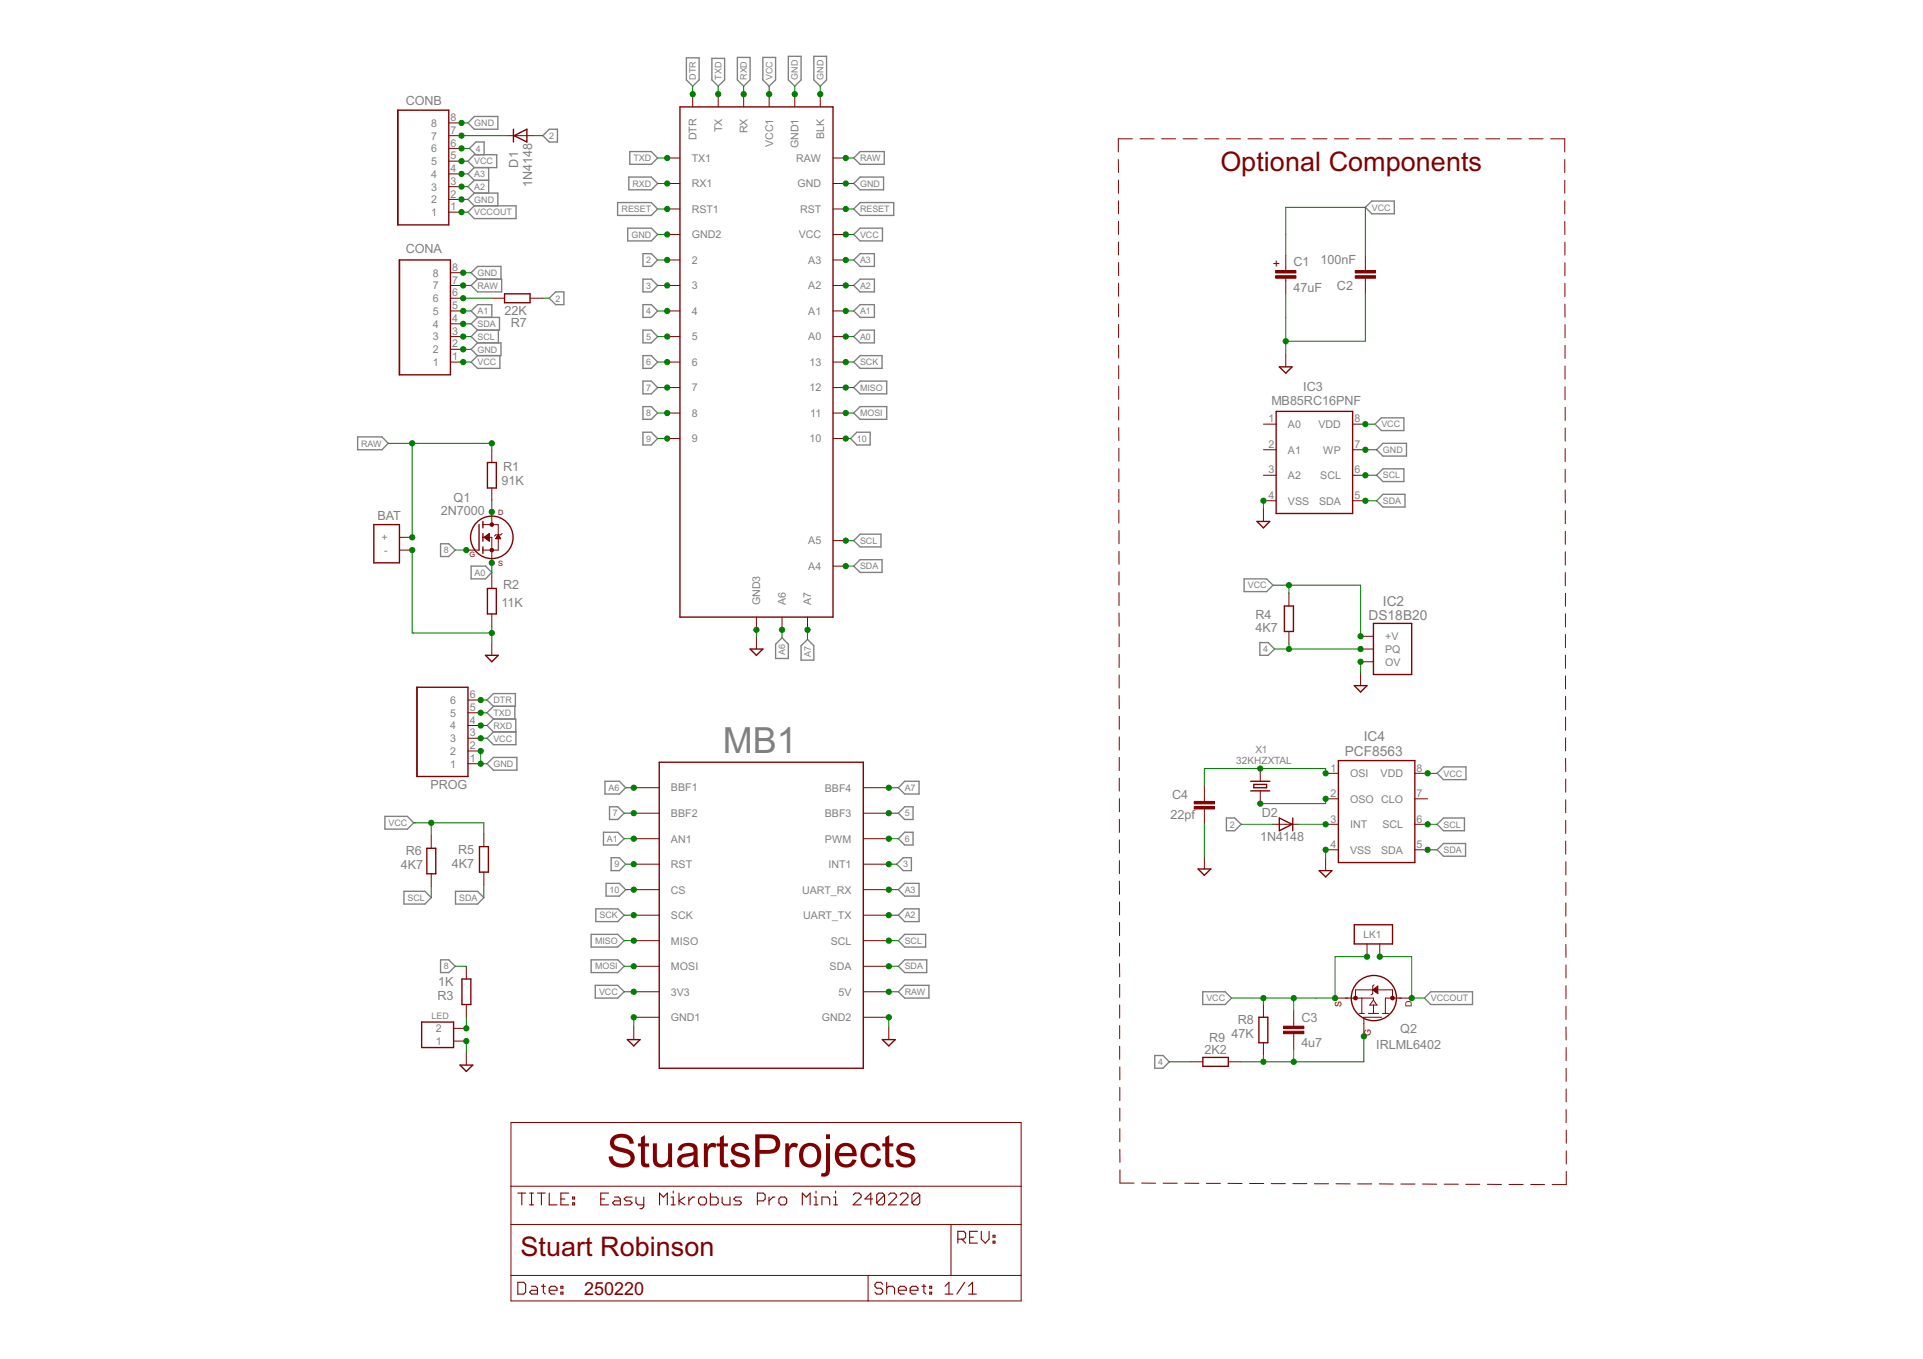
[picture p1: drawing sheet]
<svg xmlns="http://www.w3.org/2000/svg" width="297mm" height="210mm" viewBox="0 0 297 210" stroke-linecap="round" stroke-linejoin="round" font-family="sans-serif">
<g fill="none" stroke="#808080" stroke-width=".21">
<path d="M73.3 18h3.6v2h-3.6l-1-1zM84.8 20h1.3v1.9h-1.3l-.9-.9zM106 8.9h2v3.4l-1 1-1-1zM110 9h1.9v3.3l-1 1-.9-1zM113.9 8.9h2v3.4l-1 1-1-1zM117.8 8.9h2v3.4l-1 1-1-1zM121.8 8.7h1.9v3.6l-.9 1-1-1zM125.7 8.7h2v3.6l-1 1-1-1zM72.3 32.8l1-1h6.4v2h-6.4zM73.3 29.8l-1 1 1 1M73.3 29.8h3.6v2M73.3 23.9h3.4v2h-3.4l-1-1z"/>
<path d="M73.3 25.9l-1 1 1 1M73.3 27.9h2.2M73.3 27.9l-1 .9 1 1M73.5 23.9l-1-1 1-1h1.3v2M75.5 25.9v3.9M95.4 31.3h5.2l1 1-1 1h-5.2zM97 35.2h3.6l1 1-1 1h-3.6zM97.1 27.3h3.5l1 1-1 1h-3.5zM97.3 23.4h3.3l1 1-1 1h-3.3zM99.3 39.2h1.3l1 1-1 .9h-1.3zM131.9 36.2l1-1h3.4v2h-3.4zM131.9 28.3l1-1h3.6v2h-3.6z"/>
<path d="M131.9 24.4l1-1h3.7v2h-3.7zM131.9 32.3l1-1h5.1v2h-5.1zM210.9 32l1-.9h3.5v1.9h-3.5zM72.8 44.1l1-1h3.7v2h-3.7zM73.8 53l-1 1 1 .9M73.8 53h3.6v1.9h-3.6M73.8 43.1l-1-1 1-1h3.6v2M73.8 54.9l-1 1 1 1h3.4v-2M73.8 49l-1 1 1 1M73.8 49h3.4v2h-3.4M73.8 51l-1 1 1 1M73.8 49l-1-1 1-.9h2.2v1.9"/>
<path d="M77 51v2M84.8 46.1l1-1h1.3v2h-1.3zM99.3 54.9h1.3l1 1-1 1h-1.3zM99.3 51h1.3l1 1-1 1h-1.3zM99.3 43.1h1.3l1 1-1 1h-1.3zM99.3 47.1h1.3l1 .9-1 1h-1.3zM99.3 58.9h1.3l1 1-1 .9h-1.3zM131.9 55.9l1-1h3.3v2h-3.3zM131.9 52l1-1h2.2v2h-2.2zM131.9 44.1l1-1h2.2v2h-2.2zM131.9 40.2l1-1h2.2v1.9h-2.2zM131.9 59.9l1-1h4.1v1.9h-4.1z"/>
<path d="M131.9 48l1-.9h2.2v1.9h-2.2zM55.2 67.5h3.8l1 1-1 1h-3.8zM99.3 62.8h1.3l1 1-1 1h-1.3zM99.3 66.8h1.3l1 .9-1 1h-1.3zM131.4 67.7l1-.9h2v1.9h-2zM131.9 63.8l1-1h4.1v2h-4.1zM212.4 65.5l1-1h3.5v2h-3.5zM213.6 68.5h3.7v1.9h-3.7l-1-.9zM213.6 72.4h3.3v2h-3.3l-1-1zM213.6 76.3h3.4v2h-3.4l-1-1zM68.1 84h1.2l1 1-1 1h-1.2zM72.8 87.4h2.2l1 1-1 1h-2.2z"/>
<path d="M119.8 99.5l1-1 1 1v2.2h-2zM123.7 99.7l1-.9 1 .9v2.3h-2zM131.9 87.4l1-1h3.3v2h-3.3zM131.9 83.5l1-1h3.2v2h-3.2zM192.2 89.4h3.4l1 1-1 1h-3.4zM194.6 99.3h1.3l1 .9-1 1h-1.3zM75.2 118l1-1h3.6v2h-3.6zM75.2 114l1-.9h3.5v1.9h-3.5zM76.2 111.1l-1 1 1 1M76.2 111.1h3.5v2M76.2 109.1l-1 1 1 1M76.2 107.1h3.4v2h-3.4l-1-1z"/>
<path d="M79.5 109.1v2M223 118.4h3.4v2h-3.4l-1-1zM59.5 126.1h3.4l1 1-1 1h-3.4zM62.4 137.7h3.2l1 .9-1 1h-3.2zM70.4 137.7h3.4l.9 .9-.9 1h-3.4zM93.2 128.5h2.2l1 1-1 1h-2.2zM93.5 120.7h2.2l.9 1-.9 .9h-2.2zM93.6 136.4h2.1l.9 1-.9 1h-2.1zM94.1 124.6h1.3l1 1-1 1h-1.3zM94.4 132.5h1.3l.9 1-.9 1h-1.3zM138.5 133.5l1-1h1.3v2h-1.3zM138.8 137.4l.9-1h2.3v2h-2.3z"/>
<path d="M139.7 120.7h2.3v1.9h-2.3l-.9-.9zM139.7 128.5h1.3v2h-1.3l-.9-1zM139.7 124.6h1.3v2h-1.3l-.9-1zM189.4 126.3h1.3l1 1-1 1h-1.3zM222 127.3l1-1h3.2v2h-3.2zM223 130.3h3.4v1.9h-3.4l-1-.9zM68.1 148.3h1.2l1 .9-1 1h-1.2zM91.3 148.3h4.1l1 .9-1 1h-4.1zM91.3 144.3h4.1l1 1-1 1h-4.1zM91.9 152.2h3.5l1 1-1 1h-3.5zM92 140.4h3.4l1 1-1 .9h-3.4zM138.8 145.3l.9-1h3.3v2h-3.3z"/>
<path d="M138.8 141.4l.9-1h2.3v1.9h-2.3zM139.7 152.2h3.8v2h-3.8l-.9-1zM139.7 148.3h3.5v1.9h-3.5l-.9-1zM185.8 153.2h3.5l.9 1-.9 1h-3.5zM221 153.2h6.5v2h-6.5l-1-1zM178.4 163h1.2l1 1-1 1h-1.2z"/>
</g>
<g fill="none" stroke="#800000" stroke-width=".15">
<path d="M69.3 19h2M107 14.5v2M110.9 14.5v2M114.9 14.5v2M118.8 14.5v2M122.8 14.5v2M126.7 14.5v2M69.3 32.8h2M69.3 30.8h2M69.3 28.8h2M69.3 26.9h2M69.3 24.9h2"/>
<path d="M69.3 22.9h2M69.3 21h2M78.4 21h4M103.1 24.4h1.9M103.1 28.3h1.9M103.1 32.3h1.9M103.1 36.2h1.9M128.7 24.4h1.9M128.7 28.3h1.9M128.7 32.3h1.9M128.7 36.2h1.9M172.7 24.6l.1 2"/>
<path d="M172.8 27.8v2M172.8 31v2M172.8 34.2v2M172.8 37.4v2M174.9 21.4h-2.2v2.1M176.1 21.4h2.2M179.4 21.4h2.2M182.8 21.4h2.1M186.1 21.4h2.2M189.4 21.4h2.2M192.8 21.4h2.1M196.1 21.4h2.2"/>
<path d="M198.6 39.4v2.4M199.5 21.4h2.1M202.8 21.4h2.2M206.1 21.4h2.2M209.5 21.4h2.1M210.9 39.4v2.4M212.8 21.4h2.2M216.2 21.4h2.1M219.5 21.4h2.2M222.8 21.4h2.2M226.2 21.4h2.1M229.5 21.4h2.2"/>
<path d="M232.8 21.4h2.2M236.2 21.4h2.2M239.5 21.4h2.2v2.1M241.7 24.6v2.1M241.7 27.8v2M241.7 31v2M241.7 34.2v2M241.7 37.4v2M69.6 46.1h1.9M69.6 44.1h1.9M69.6 48h1.9M69.6 52h1.9"/>
<path d="M69.6 55.9h1.9M69.6 54h1.9M69.6 50h1.9M69.6 42.1h1.9M76 46.1h1.9M81.9 46.1h2M103.1 40.2h1.9M103.1 44.1h1.9M103.1 48h1.9M103.1 52h1.9M103.1 55.9h1.9M103.1 59.9h1.9"/>
<path d="M128.7 40.2h1.9M128.7 44.1h1.9M128.7 48h1.9M128.7 52h1.9M128.7 55.9h1.9M128.7 59.9h1.9M172.8 53.3v2M172.8 40.6v2M172.8 43.7v2.1M172.8 46.9v2M172.8 50.1v2M172.8 56.5v2"/>
<path d="M172.8 59.7v2M198.6 43v2.3M198.6 54.7v2M210.9 43v2.3M241.7 40.6v2M241.7 43.8v2M241.7 47v2M241.7 50.1v2.1M241.7 53.3v2.1M241.7 56.5v2.1M241.7 59.7v2M76 69.5v1.9"/>
<path d="M76 75.4v1.9M76 79.1v1.9M103.1 63.8h1.9M103.1 67.7h1.9M128.7 63.8h1.9M128.7 67.7h1.9M172.8 62.8v2.1M172.8 66v2.1M172.8 69.2v2M172.8 72.4v2M172.8 75.6v2M172.8 78.8v2"/>
<path d="M195.2 65.5h1.9M195.2 69.5h1.9M195.2 73.4h1.9M195.2 77.3h1.9M195.2 78.6v1.9M208.9 65.5h2M208.9 69.5h2M208.9 73.4h2M208.9 77.3h2M241.8 62.9v2M241.8 66.1v2M241.8 69.3v2"/>
<path d="M241.8 72.5v2M241.8 75.7v2M241.8 78.9v2M61.7 83h2M61.7 85h2M72 85h2M74.6 83h1.4v3.9M74.6 81h2.4v4h-2.4M74.8 83l.8-.6v1.2zM74.9 83.1h.7M74.9 82.9h.7M75 83.2h.6"/>
<path d="M75 82.8h.6M75.1 82.7h.5M75.1 83.3h.5M75.2 82.7h.4M75.2 83.4h.4M75.4 82.6h.2M75.4 83.4h.2M75.5 83.5h.1M75.5 82.5h.1M76 88.9v2M76 94.8v2M76 99.3v1.9"/>
<path d="M76.6 83.2h.7M76.6 83.1h.7M76.7 83h.5M76.8 82.9h.4M76.8 82.8h.3M76.9 82.7h.1M77 82.6l.3 .6h-.7zM77.6 82.4l-.3 .2h-.7l-.2 .2M116.8 95.3v2M116.8 98.3v1.9M120.8 95.3v2M124.7 95.3v2"/>
<path d="M128.7 83.5h1.9M128.7 87.4h1.9M172.8 94.7l.1 2M172.8 82v2M172.8 85.2v2M172.8 88.3v2.1M172.8 91.5v2M172.9 97.9v2M199.1 91.6v2M199.1 97.5v2M210.2 98.3h2M241.8 82.1v2"/>
<path d="M241.8 85.2v2.1M241.8 88.4v2.1M241.8 91.6v2M241.8 94.8v2M241.8 98v2M72.3 118h2M72.3 116h2M72.3 114h2M72.3 112.1h2M72.3 110.1h2M72.3 108.1h2M172.9 101.1v2"/>
<path d="M172.9 104.3v2M172.9 107.4v2.1M172.9 110.6v2M172.9 113.8v2M172.9 117v2M194.7 118.7v2M204.8 119.4h1.9M210.2 100.2h2M210.2 102.2h2M210.2 103.9v2M218.5 119.4h2M241.8 101.2v2"/>
<path d="M241.8 104.4v2M241.8 107.6v2M241.8 110.8v2M241.8 114v2M241.8 117.1l.1 2.1M66.6 129.1v1.9M66.6 135v1.9M74.7 128.8v2M74.7 134.7v2M97.9 137.4h3.9M97.9 133.5h3.9M97.9 129.5h3.9"/>
<path d="M97.9 125.6h3.9M97.9 121.7h3.9M133.3 137.4h4M133.3 133.5h4M133.3 129.5h4M133.3 125.6h4M133.3 121.7h4M172.9 120.2v2M172.9 123.4v2M172.9 126.6v2M172.9 129.7v2.1M172.9 132.9v2"/>
<path d="M172.9 136.1v2M172.9 139.3v2M186 121.4v2.4M186 125v2.3M186 132.2v2M194.7 122.2v1.9M196.6 127.3h4M204.8 127.3h1.9M204.8 123.4h1.9M204.8 131.3h1.9M204.8 132.5v2M218.5 127.3h2"/>
<path d="M218.5 123.4h2M218.5 131.3h2M241.9 120.3v2.1M241.9 123.5v2M241.9 126.7v2M241.9 129.9v2M241.9 133.1v2M241.9 136.3v2M241.9 139.5v2M70.1 158.8h1.9M72 149.2v2M72 155.2v1.9"/>
<path d="M97.9 157.1h3.9M97.9 153.2h3.9M97.9 149.2h3.9M97.9 145.3h3.9M97.9 141.4h3.9M97.9 158.6v2M133.3 157.1h4M133.3 153.2h4M133.3 149.2h4M133.3 145.3h4M133.3 141.4h4M137.3 158.6v2"/>
<path d="M172.9 148.8l.1 2.1M172.9 142.5v2M172.9 145.7v2M173 152v2.1M173 155.2v2M173 158.4v2M195.2 155.2v1.9M199.8 156.1v2.4M199.8 159.7v2.3M206.2 154.2h6v.3M210 156.5h.8M210.4 154.2v2.3"/>
<path d="M211.2 145.8v2M211.3 156.5h1.6M211.9 152.9h-2.5v1.3M212 152.9l.8-.6v1.2zM212.2 154.5l.5 .7h-1.1zM212.2 155.2v1.3M212.2 152.1l-.2 .2v1.2l-.2 .2M212.9 152.9h2.2v1.3M213.1 145.8v2M213.4 157.1h-2.7v3M213.5 156.5h1M218.1 154.2h-4.1v2.3"/>
<path d="M241.9 142.7v2M241.9 145.9v2M241.9 149v2.1M241.9 152.2v2.1M241.9 155.4v2.1M241.9 158.6v2M70.1 160.8h1.9M72 162.5v2M78.9 173.4h78.8v27.5h-78.8zM173 161.6v2M173 177.5v2M173 164.8v2"/>
<path d="M173 168v2M173 171.2v2M173 174.3v2.1M183.8 164h2M189.7 164h2M195.2 161.1v1.9M241.9 161.8v2M241.9 165v2M241.9 168.2v2M241.9 171.4v2M241.9 174.6v2M241.9 177.8v2"/>
<path d="M78.9 189.1h78.8M78.9 197h78.8M78.9 183.2h78.8M134.1 197v3.9M146.9 189.1v7.9M173 180.7v2h2.2M176.3 182.7l2.2 .1M179.7 182.8h2.1M183 182.8h2.2M186.4 182.8h2.1M189.7 182.8h2.2M193 182.8h2.2"/>
<path d="M196.4 182.8h2.1M199.7 182.8h2.2M203 182.8h2.2M206.4 182.8l2.2 .1M209.7 182.9h2.2M213.1 182.9h2.1M216.4 182.9h2.2M219.7 182.9h2.2M223.1 182.9h2.2M226.4 182.9h2.2M229.7 182.9h2.2M233.1 182.9h2.2"/>
<path d="M236.4 182.9l2.2 .1M241.9 180.9v2.1h-2.1"/>
</g>
<g fill="none" stroke="#800000" stroke-width=".21">
<path d="M61.4 17h7.9v17.7h-7.9zM79.3 20v1.9M105 16.5h23.7v78.8h-23.7zM79.4 21l2-1v1.9zM61.7 40.2h7.9v17.7h-7.9zM77.9 45.4h4v1.4h-4zM197.6 56.7h2l-1 .9zM75.3 71.4h1.4v4h-1.4zM197.1 63.5h11.8v15.8h-11.8zM57.7 81h4v5.9h-4zM74 81v4M74.6 80.5v1"/>
<path d="M74.6 82.4v1.2M74.6 84.5v1M75.3 90.9h1.4v3.9h-1.4zM194.2 80.5h1.9l-.9 1zM198.4 93.6h1.4v3.9h-1.4zM212.2 96.3h5.9v7.9h-5.9zM64.4 106.2h7.9v13.7h-7.9zM75 101.2h2l-1 1zM101.8 117.7h31.5v47.3h-31.5zM115.9 100.2h1.9l-1 1zM206.7 117.5h11.8v15.7h-11.8zM209.2 105.9h2l-1 1z"/>
<path d="M65.9 131h1.4v4h-1.4zM74.1 130.8h1.3v3.9h-1.3zM185.1 134.2h1.9l-1 1zM193.2 122.2h2.9M193.2 120.7h2.9M193.7 121.2h1.9v.5h-1.9zM197.6 126.3l2 1-2 1zM199.7 126.3v2M203.8 134.5h1.9l-.9 .9zM65.1 157.9h5v3.9h-5zM71.4 151.2h1.3v4h-1.3zM194.5 157.1h1.3v4h-1.3z"/>
<path d="M209.2 142.8h5.9v3h-5.9zM71.1 164.5h1.9l-1 1zM96.9 160.6h2l-1 .9zM136.3 160.6h2l-1 .9zM185.8 163.3h3.9v1.4h-3.9z"/>
<circle cx="76" cy="83" r="3.3"/>
<circle cx="212.2" cy="154.2" r="3.5"/>
</g>
<g fill="#800000" stroke="#800000" stroke-width=".15">
<path d="M209.3 42.6h3.2v.4h-3.2z"/>
<path d="M209.3 41.8h3.2v.4h-3.2z"/>
<path d="M197 42.6h3.2v.4h-3.2z"/>
<path d="M197 41.8h3.2v.4h-3.2z"/>
<path d="M198.3 159.3h3.1v.4h-3.1z"/>
<path d="M198.3 158.5h3.1v.4h-3.1z"/>
<path d="M184.5 124.6h3.1v.3h-3.1z"/>
<path d="M184.5 123.8h3.1v.4h-3.1z"/>
</g>
<g fill="#800000" stroke="#800000" stroke-width=".15">
<circle cx="76" cy="85" r=".28"/>
<circle cx="76" cy="81" r=".28"/>
<circle cx="215.1" cy="154.2" r=".3"/>
<circle cx="209.4" cy="154.2" r=".3"/>
</g>
<g fill="none" stroke="#800000" stroke-width=".17">
<path d="M212 152.9h.2M212.7 152.9l-.2 .1M80 198.1h.9l.3 .3v1.2l-.3 .3h-.9zM80 184.3h1.2M80.6 184.3v1.8M81.8 184.3h.6M81.8 186.1h.6M82.1 198.7h.6l.3 .3v.9h-.9l-.3-.3 .3-.3h.9M82.1 184.3v1.8M83 184.3h1.2M83.6 198.7h.6M83.6 184.3v1.8"/>
<path d="M83.9 198.4v1.2l.3 .3M84.8 199.3h1.2v-.3l-.3-.3h-.6l-.3 .3v.6l.3 .3h.6M84.8 184.3v1.8h1.2M86.6 199.6h.4v.3h-.4zM86.6 198.7h.4v.3h-.4zM86.6 185.2h.6M87.8 184.3h-1.2v1.8h1.2M88.5 185.8h.3v.3h-.3zM88.5 184.9h.3v.3h-.3zM92.8 185.2h.6M94 184.3h-1.2v1.8h1.2M94.9 184.9h.6l.3 .3v.9h-.9l-.3-.3 .3-.3h.9"/>
<path d="M97.6 184.9h-.9l-.3 .3 .3 .3h.6l.3 .3-.3 .3h-.9M98.2 184.9v.9l.3 .3h.9M99.4 184.9v1.5l-.3 .3h-.3M101.9 186.1v-1.8l.6 .6 .6-.6v1.8M103.7 186.1h.6M103.7 184.9h.3v1.2M104 184v.3M104.9 184.3v1.8M105.8 184.9l-.9 .6 .9 .6M106.4 184.9v1.2M107.3 184.9h-.3l-.6 .6M107.9 185.2l.3-.3h.6l.3 .3v.6l-.3 .3h-.6l-.3-.3z"/>
<path d="M109.7 184.3v1.8h.9l.3-.3v-.6l-.3-.3h-.9M111.5 184.9v.9l.3 .3h1v-1.2M114.6 184.9h-.9l-.4 .3 .4 .3h.6l.3 .3-.3 .3h-1M117 185.5h.9l.3-.3v-.6l-.3-.3h-.9v1.8M118.8 184.9v1.2M119.7 184.9h-.3l-.6 .6M120.3 185.2l.3-.3h.6l.3 .3v.6l-.3 .3h-.6l-.3-.3zM123.9 186.1v-1.8l.6 .6 .6-.6v1.8M125.8 186.1h.5M125.8 184.9h.2v1.2M126 184v.3M127 186.1v-1.2h.9l.3 .3v.9"/>
<path d="M128.8 186.1h.6M128.8 184.9h.3v1.2M129.1 184v.3M131.8 184.6l.3-.3h.6l.3 .3v.3l-1.2 1.2h1.2M134.8 185.2h-1.2l.9-.9v1.8M136.4 198.4l-.3-.3h-.7l-.3 .3v.3l.3 .3h.7l.3 .3v.3l-.3 .3h-.7l-.3-.3M136.6 184.6l-.3-.3h-.6l-.3 .3v1.2M136.6 184.6v1.2l-.3 .3h-.6l-.3-.3M136.6 184.6l-1.2 1.2M137 199l.3-.3h.6l.3 .3v.9M137 198.1v1.8M137.2 184.6l.3-.3h.6l.4 .3v.3l-1.3 1.2h1.3"/>
<path d="M138.8 199.3h1.2v-.3l-.3-.3h-.6l-.3 .3v.6l.3 .3h.6M139 184.6l.4-.3h.6l.3 .3v.3l-1.3 1.2h1.3M140.6 199.3h1.2v-.3l-.3-.3h-.6l-.3 .3v.6l.3 .3h.6M142.1 184.6l-.3-.3h-.6l-.3 .3v1.2M142.1 184.6v1.2l-.3 .3h-.6l-.3-.3M142.1 184.6l-1.2 1.2M142.4 198.7h.6M142.7 198.4v1.2l.3 .3M143.6 199.6h.3v.3h-.3zM143.6 198.7h.3v.3h-.3zM146 199.9h1.2M146 198.7l.6-.6v1.8"/>
<path d="M148 191.4h.9l.3-.3v-.6l-.3-.3h-.9v1.8M148.5 191.4l.7 .6M149 198.1l-1.2 1.8M149.6 199.9h1.2M149.6 198.7l.6-.6v1.8M149.8 191.1h.6M151 190.2h-1.2v1.8h1.2M151.6 190.2v1.2l.6 .6 .6-.6v-1.2M153.4 191.7h.3v.3h-.3zM153.4 190.8h.3v.3h-.3z"/>
</g>
<path d="M212.4 152.7l-.1 .1M212.5 152.7v.5l-.3-.3 .3 .1M212.7 152.5v.8" fill="none" stroke="#800000" stroke-width=".25"/>
<g fill="none" stroke="#008000" stroke-width=".15">
<path d="M71.3 19h1M107 13.3v1.2M110.9 13.3v1.2M114.9 13.3v1.2M118.8 13.3v1.2M122.8 13.3v1.2M126.7 13.3v1.2M71.3 30.8h1M71.3 24.9h1M71.3 26.9h1M71.3 28.8h1M71.3 21h7.1"/>
<path d="M71.3 32.8h1M71.3 22.9h1.2M82.4 21h1.5M101.6 36.2h1.5M101.6 28.3h1.5M101.6 24.4h1.5M101.6 32.3h1.5M130.6 36.2h1.3M130.6 28.3h1.3M130.6 24.4h1.3M130.6 32.3h1.3M198.6 39.4v-7.4h12.3v7.4"/>
<path d="M71.5 54h1.3M71.5 42.1h1.3M71.5 55.9h1.3M71.5 44.1h1.3M71.5 50h1.3M71.5 52h1.3M71.5 48h1.3M71.5 46.1h4.5M83.9 46.1h.9M101.6 55.9h1.5M101.6 44.1h1.5M101.6 59.9h1.5"/>
<path d="M101.6 40.2h1.5M101.6 52h1.5M101.6 48h1.5M130.6 55.9h1.3M130.6 44.1h1.3M130.6 59.9h1.3M130.6 40.2h1.3M130.6 52h1.3M130.6 48h1.3M198.6 45.3v9.4M210.9 45.3v7.4h-12.3M60 68.5h16v1"/>
<path d="M63.7 68.5v14.5M76 77.3v1.8M101.6 63.8h1.5M101.6 67.7h1.5M130.6 63.8h1.3M130.6 67.7h.8M195.2 77.3v1.3M210.9 69.5h1.7M210.9 65.5h1.5M210.9 77.3h1.7M210.9 73.4h1.7M63.7 85v12.8h12.3"/>
<path d="M70.3 85h1.7M76 86.9v2M76 96.8v2.5M116.8 97.3v1M120.8 97.3v1.2M124.7 97.3v1.5M130.6 87.4h1.3M130.6 83.5h1.3M196.6 90.4h13.6v7.9M199.1 90.4v1.2M199.1 99.5v.7M74.3 116v2h.9"/>
<path d="M74.3 114h.9M74.3 112.1h.9M74.3 110.1h.9M74.3 108.1h.9M196.9 100.2h13.3M204.8 119.4v-.7h-18.8v2.7M210.2 102.2v1.7M220.5 119.4h1.5M63.9 127.1h10.8v1.7M66.6 127.1v2M66.6 136.9v1.7M74.7 136.7v1.9"/>
<path d="M96.4 129.5h1.5M96.4 125.6h1.5M96.6 137.4h1.3M96.6 133.5h1.3M96.6 121.7h1.3M137.3 137.4h1.5M137.3 133.5h1.2M137.3 129.5h1.5M137.3 125.6h1.5M137.3 121.7h1.5M186 127.3v4.9M191.7 127.3h4.9"/>
<path d="M200.6 127.3h4.2M204.8 123.4v.7h-10.1M204.8 131.3v1.2M220.5 131.3h1.5M220.5 127.3h1.5M70.3 149.2h1.7M72 157.1v1.7M96.4 153.2h1.5M96.4 149.2h1.5M96.4 145.3h1.5M96.4 141.4h1.5M97.9 157.1v1.5"/>
<path d="M137.3 157.1v1.5M137.3 153.2h1.5M137.3 149.2h1.5M137.3 145.3h1.5M137.3 141.4h1.5M195.2 154.4v.8M199.8 154.2v1.9M211.2 147.8h-5v6.4h-16M213.1 147.8h5v6.4h1.9M72 160.8v1.7M180.6 164h3.2M195.2 163v1"/>
<path d="M199.8 162v2M210.7 160.1v3.9h-19"/>
</g>
<g fill="#008000" stroke="#008000" stroke-width=".15">
<circle cx="97.9" cy="157.1" r=".4"/>
<circle cx="137.3" cy="157.1" r=".4"/>
<circle cx="210.9" cy="69.5" r=".4"/>
<circle cx="195.2" cy="77.3" r=".4"/>
<circle cx="198.6" cy="52.7" r=".4"/>
<circle cx="72" cy="160.8" r=".4"/>
<circle cx="126.7" cy="14.5" r=".4"/>
<circle cx="122.8" cy="14.5" r=".4"/>
<circle cx="103.1" cy="36.2" r=".4"/>
<circle cx="130.6" cy="28.3" r=".4"/>
<circle cx="71.3" cy="30.8" r=".4"/>
<circle cx="71.5" cy="54" r=".4"/>
<circle cx="71.3" cy="19" r=".4"/>
<circle cx="116.8" cy="97.3" r=".4"/>
<circle cx="63.7" cy="85" r=".4"/>
<circle cx="76" cy="97.8" r=".4"/>
<circle cx="204.8" cy="131.3" r=".4"/>
<circle cx="210.2" cy="102.2" r=".4"/>
<circle cx="74.3" cy="118" r=".4"/>
<circle cx="74.3" cy="116" r=".4"/>
<circle cx="71.5" cy="42.1" r=".4"/>
<circle cx="118.8" cy="14.5" r=".4"/>
<circle cx="130.6" cy="36.2" r=".4"/>
<circle cx="71.3" cy="24.9" r=".4"/>
<circle cx="199.8" cy="154.2" r=".4"/>
<circle cx="206.2" cy="154.2" r=".4"/>
<circle cx="195.2" cy="154.2" r=".4"/>
<circle cx="211.2" cy="147.8" r=".4"/>
<circle cx="220.5" cy="119.4" r=".4"/>
<circle cx="199.1" cy="90.4" r=".4"/>
<circle cx="210.2" cy="98.3" r=".4"/>
<circle cx="74.3" cy="114" r=".4"/>
<circle cx="71.5" cy="55.9" r=".4"/>
<circle cx="210.9" cy="65.5" r=".4"/>
<circle cx="66.6" cy="127.1" r=".4"/>
<circle cx="97.9" cy="153.2" r=".4"/>
<circle cx="137.3" cy="153.2" r=".4"/>
<circle cx="130.6" cy="24.4" r=".4"/>
<circle cx="71.5" cy="44.1" r=".4"/>
<circle cx="76" cy="68.5" r=".4"/>
<circle cx="63.7" cy="83" r=".4"/>
<circle cx="63.7" cy="68.5" r=".4"/>
<circle cx="103.1" cy="63.8" r=".4"/>
<circle cx="72" cy="85" r=".4"/>
<circle cx="97.9" cy="149.2" r=".4"/>
<circle cx="130.6" cy="63.8" r=".4"/>
<circle cx="97.9" cy="145.3" r=".4"/>
<circle cx="130.6" cy="59.9" r=".4"/>
<circle cx="97.9" cy="141.4" r=".4"/>
<circle cx="130.6" cy="55.9" r=".4"/>
<circle cx="137.3" cy="137.4" r=".4"/>
<circle cx="71.3" cy="26.9" r=".4"/>
<circle cx="130.6" cy="40.2" r=".4"/>
<circle cx="137.3" cy="141.4" r=".4"/>
<circle cx="71.3" cy="28.8" r=".4"/>
<circle cx="130.6" cy="44.1" r=".4"/>
<circle cx="103.1" cy="32.3" r=".4"/>
<circle cx="130.6" cy="32.3" r=".4"/>
<circle cx="114.9" cy="14.5" r=".4"/>
<circle cx="103.1" cy="28.3" r=".4"/>
<circle cx="74.3" cy="112.1" r=".4"/>
<circle cx="210.9" cy="77.3" r=".4"/>
<circle cx="137.3" cy="149.2" r=".4"/>
<circle cx="130.6" cy="87.4" r=".4"/>
<circle cx="71.5" cy="50" r=".4"/>
<circle cx="220.5" cy="131.3" r=".4"/>
<circle cx="210.9" cy="73.4" r=".4"/>
<circle cx="137.3" cy="145.3" r=".4"/>
<circle cx="130.6" cy="83.5" r=".4"/>
<circle cx="71.5" cy="52" r=".4"/>
<circle cx="220.5" cy="127.3" r=".4"/>
<circle cx="110.9" cy="14.5" r=".4"/>
<circle cx="103.1" cy="24.4" r=".4"/>
<circle cx="74.3" cy="110.1" r=".4"/>
<circle cx="97.9" cy="137.4" r=".4"/>
<circle cx="130.6" cy="67.7" r=".4"/>
<circle cx="76" cy="79.1" r=".4"/>
<circle cx="97.9" cy="133.5" r=".4"/>
<circle cx="103.1" cy="67.7" r=".4"/>
<circle cx="137.3" cy="129.5" r=".4"/>
<circle cx="103.1" cy="55.9" r=".4"/>
<circle cx="137.3" cy="125.6" r=".4"/>
<circle cx="103.1" cy="52" r=".4"/>
<circle cx="130.6" cy="52" r=".4"/>
<circle cx="76" cy="86.9" r=".4"/>
<circle cx="130.6" cy="48" r=".4"/>
<circle cx="97.9" cy="129.5" r=".4"/>
<circle cx="71.5" cy="48" r=".4"/>
<circle cx="72" cy="158.8" r=".4"/>
<circle cx="124.7" cy="97.3" r=".4"/>
<circle cx="137.3" cy="121.7" r=".4"/>
<circle cx="107" cy="14.5" r=".4"/>
<circle cx="74.3" cy="108.1" r=".4"/>
<circle cx="71.5" cy="46.1" r=".4"/>
<circle cx="103.1" cy="40.2" r=".4"/>
<circle cx="137.3" cy="133.5" r=".4"/>
<circle cx="103.1" cy="44.1" r=".4"/>
<circle cx="103.1" cy="59.9" r=".4"/>
<circle cx="97.9" cy="125.6" r=".4"/>
<circle cx="218.1" cy="154.2" r=".4"/>
<circle cx="213.1" cy="147.8" r=".4"/>
<circle cx="71.3" cy="32.8" r=".4"/>
<circle cx="210.7" cy="160.1" r=".4"/>
<circle cx="195.2" cy="164" r=".4"/>
<circle cx="199.8" cy="164" r=".4"/>
<circle cx="103.1" cy="48" r=".4"/>
<circle cx="71.3" cy="22.9" r=".4"/>
<circle cx="199.1" cy="100.2" r=".4"/>
<circle cx="210.2" cy="100.2" r=".4"/>
<circle cx="120.8" cy="97.3" r=".4"/>
<circle cx="97.9" cy="121.7" r=".4"/>
<circle cx="194.7" cy="118.7" r=".4"/>
<circle cx="204.8" cy="119.4" r=".4"/>
<circle cx="204.8" cy="123.4" r=".4"/>
<circle cx="194.7" cy="124.1" r=".4"/>
<circle cx="204.8" cy="127.3" r=".4"/>
<circle cx="71.3" cy="21" r=".4"/>
</g>
<text font-size="7.9" fill="#800000" x="93.7" y="180.3">StuartsProjects</text>
<text font-size="6.2" fill="#808080" x="111.7" y="116.2">MB1</text>
<g font-size="4.7" fill="#800000">
<text x="188.5" y="26.4">Optional Components</text>
<text x="80.4" y="194">Stuart Robinson</text>
</g>
<text font-size="3.1" fill="#800000" x="90.3" y="200">250220</text>
<g font-size="2.4" fill="#808080">
<text x="211.4" y="95.8">DS18B20</text>
<text x="213.6" y="93.6">IC2</text>
<text x="207.7" y="116.7">PCF8563</text>
<text x="210.7" y="114.5">IC4</text>
</g>
<g font-size="2.2" fill="#808080">
<text x="62.7" y="16.2">CONB</text>
<text x="80" y="25.9" transform="rotate(-90 80 25.9)">D1</text>
<text x="82.2" y="28.8" transform="rotate(-90 82.2 28.8)">1N4148</text>
<text x="62.7" y="39.1">CONA</text>
<text x="199.8" y="41.1">C1</text>
<text x="204" y="40.8">100nF</text>
<text x="199.8" y="45">47uF</text>
<text x="206.5" y="44.8">C2</text>
<text x="77.9" y="48.6">22K</text>
<text x="78.9" y="50.6">R7</text>
<text x="196.4" y="62.6">MB85RC16PNF</text>
<text x="201.3" y="60.3">IC3</text>
<text x="70.1" y="77.6">Q1</text>
<text x="77.5" y="75">91K</text>
<text x="77.7" y="72.7">R1</text>
<text x="58.3" y="80.4">BAT</text>
<text x="68.1" y="79.6">2N7000</text>
<text x="77.5" y="93.7">11K</text>
<text x="77.7" y="90.9">R2</text>
<text x="193.9" y="95.6">R4</text>
<text x="193.9" y="97.6">4K7</text>
<text x="66.5" y="121.9">PROG</text>
<text x="181.1" y="123.3">C4</text>
<text x="70.8" y="131.8">R5</text>
<text x="180.8" y="126.5">22pf</text>
<text x="194.7" y="129.9">1N4148</text>
<text x="194.9" y="126.2">D2</text>
<text x="61.9" y="134.3">4K7</text>
<text x="62.7" y="132.1">R6</text>
<text x="69.8" y="134">4K7</text>
<text x="67.6" y="154.5">R3</text>
<text x="67.7" y="152.3">1K</text>
<text x="186.8" y="160.9">R9</text>
<text x="190.2" y="160.4">47K</text>
<text x="191.2" y="158.2">R8</text>
<text x="201" y="161.7">4u7</text>
<text x="201" y="157.8">C3</text>
<text x="212.6" y="162">IRLML6402</text>
<text x="216.3" y="159.6">Q2</text>
<text x="186" y="162.8">2K2</text>
</g>
<text font-size="2.2" fill="#800000" x="196.6" y="41.4">+</text>
<g font-size="1.8" fill="#808080">
<text x="66.6" y="23.5">6</text>
<text x="66.6" y="21.5">7</text>
<text x="66.6" y="19.6">8</text>
<text x="69.6" y="22.6">6</text>
<text x="69.6" y="20.7">7</text>
<text x="69.6" y="18.7">8</text>
<text x="107.6" y="21.7" transform="rotate(-90 107.6 21.7)">DTR</text>
<text x="111.5" y="20.4" transform="rotate(-90 111.5 20.4)">TX</text>
<text x="115.5" y="20.6" transform="rotate(-90 115.5 20.6)">RX</text>
<text x="119.4" y="22.7" transform="rotate(-90 119.4 22.7)">VCC1</text>
<text x="123.4" y="22.9" transform="rotate(-90 123.4 22.9)">GND1</text>
<text x="127.3" y="21.4" transform="rotate(-90 127.3 21.4)">BLK</text>
<text x="66.6" y="29.4">3</text>
<text x="66.6" y="27.5">4</text>
<text x="66.6" y="25.5">5</text>
<text x="69.6" y="28.6">3</text>
<text x="69.6" y="26.6">4</text>
<text x="69.6" y="24.6">5</text>
<text x="106.8" y="25">TX1</text>
<text x="106.8" y="28.9">RX1</text>
<text x="123" y="25">RAW</text>
<text x="123.2" y="28.9">GND</text>
<text x="66.6" y="33.4">1</text>
<text x="66.6" y="31.4">2</text>
<text x="69.6" y="32.5">1</text>
<text x="69.6" y="30.5">2</text>
<text x="106.8" y="32.9">RST1</text>
<text x="123.6" y="32.9">RST</text>
<text x="69.8" y="41.9">8</text>
<text x="106.8" y="36.8">GND2</text>
<text x="106.8" y="40.7">2</text>
<text x="123.4" y="36.8">VCC</text>
<text x="124.8" y="40.8">A3</text>
<text x="66.8" y="46.7">6</text>
<text x="66.8" y="44.7">7</text>
<text x="66.8" y="42.7">8</text>
<text x="69.8" y="47.8">5</text>
<text x="69.8" y="45.8">6</text>
<text x="69.8" y="43.8">7</text>
<text x="106.8" y="44.7">3</text>
<text x="124.8" y="44.7">A2</text>
<text x="66.8" y="52.6">3</text>
<text x="66.8" y="50.6">4</text>
<text x="66.8" y="48.6">5</text>
<text x="69.8" y="53.7">2</text>
<text x="69.8" y="51.7">3</text>
<text x="69.8" y="49.7">4</text>
<text x="106.8" y="48.6">4</text>
<text x="106.8" y="52.6">5</text>
<text x="124.8" y="48.6">A1</text>
<text x="124.8" y="52.6">A0</text>
<text x="66.8" y="56.5">1</text>
<text x="66.8" y="54.5">2</text>
<text x="69.8" y="55.6">1</text>
<text x="106.8" y="56.5">6</text>
<text x="125" y="56.5">13</text>
<text x="106.8" y="60.4">7</text>
<text x="106.8" y="64.4">8</text>
<text x="125" y="60.5">12</text>
<text x="125.2" y="64.4">11</text>
<text x="195.9" y="65.2">1</text>
<text x="209.2" y="65.2">8</text>
<text x="106.8" y="68.3">9</text>
<text x="125" y="68.3">10</text>
<text x="195.9" y="69.2">2</text>
<text x="198.9" y="66.1">A0</text>
<text x="198.9" y="70">A1</text>
<text x="203.7" y="66.1">VDD</text>
<text x="204.4" y="70.1">WP</text>
<text x="209.2" y="69.2">7</text>
<text x="195.9" y="73.1">3</text>
<text x="195.9" y="77.1">4</text>
<text x="198.9" y="74">A2</text>
<text x="198.9" y="77.9">VSS</text>
<text x="203.7" y="77.9">SDA</text>
<text x="203.9" y="74">SCL</text>
<text x="209.2" y="77.1">5</text>
<text x="209.2" y="73.1">6</text>
<text x="58.9" y="83.6">+</text>
<text x="59.3" y="85.6">-</text>
<text x="124.8" y="84.1">A5</text>
<text x="124.8" y="88">A4</text>
<text x="117.4" y="93.5" transform="rotate(-90 117.4 93.5)">GND3</text>
<text x="121.4" y="93.5" transform="rotate(-90 121.4 93.5)">A6</text>
<text x="125.3" y="93.5" transform="rotate(-90 125.3 93.5)">A7</text>
<text x="214" y="100.8">PQ</text>
<text x="214" y="98.9">+V</text>
<text x="72.6" y="107.8">6</text>
<text x="214" y="102.8">OV</text>
<text x="69.6" y="112.7">4</text>
<text x="69.6" y="110.7">5</text>
<text x="69.6" y="108.7">6</text>
<text x="72.6" y="113.7">3</text>
<text x="72.6" y="111.8">4</text>
<text x="72.6" y="109.8">5</text>
<text x="69.6" y="118.6">1</text>
<text x="69.6" y="116.6">2</text>
<text x="69.6" y="114.6">3</text>
<text x="72.6" y="117.7">1</text>
<text x="72.6" y="115.7">2</text>
<text x="205.5" y="119.2">1</text>
<text x="218.8" y="119.2">8</text>
<text x="103.6" y="122.2">BBF1</text>
<text x="127.4" y="122.3">BBF4</text>
<text x="205.5" y="123.1">2</text>
<text x="208.5" y="124">OSO CLO</text>
<text x="208.5" y="120">OSI</text>
<text x="213.3" y="120">VDD</text>
<text x="218.8" y="123.1">7</text>
<text x="103.6" y="130.1">AN1</text>
<text x="103.6" y="126.2">BBF2</text>
<text x="127.4" y="126.2">BBF3</text>
<text x="127.4" y="130.1">PWM</text>
<text x="205.5" y="127">3</text>
<text x="205.5" y="131">4</text>
<text x="208.5" y="127.9">INT</text>
<text x="208.5" y="131.9">VSS</text>
<text x="213.3" y="131.9">SDA</text>
<text x="213.5" y="127.9">SCL</text>
<text x="218.8" y="131">5</text>
<text x="218.8" y="127">6</text>
<text x="103.6" y="134.1">RST</text>
<text x="128" y="134.1">INT1</text>
<text x="103.6" y="141.9">SCK</text>
<text x="103.6" y="138">CS</text>
<text x="123.9" y="138">UART_RX</text>
<text x="124.1" y="142">UART_TX</text>
<text x="103.6" y="149.8">MOSI</text>
<text x="103.6" y="145.9">MISO</text>
<text x="128.1" y="149.8">SDA</text>
<text x="128.3" y="145.9">SCL</text>
<text x="103.6" y="153.8">3V3</text>
<text x="129.5" y="153.8">5V</text>
<text x="67.3" y="161.4">1</text>
<text x="67.3" y="159.4">2</text>
<text x="103.6" y="157.7">GND1</text>
<text x="127" y="157.7">GND2</text>
</g>
<g font-size="1.7" fill="#808080">
<text x="191" y="118">32KHZXTAL</text>
<text x="193.9" y="116.3">X1</text>
<text x="210.6" y="144.8">LK1</text>
</g>
<g font-size="1.5" fill="#808080">
<text x="107.5" y="12.3" transform="rotate(-90 107.5 12.3)">DTR</text>
<text x="111.4" y="12.3" transform="rotate(-90 111.4 12.3)">TXD</text>
<text x="115.4" y="12.3" transform="rotate(-90 115.4 12.3)">RXD</text>
<text x="119.3" y="12.3" transform="rotate(-90 119.3 12.3)">VCC</text>
<text x="123.3" y="12.3" transform="rotate(-90 123.3 12.3)">GND</text>
<text x="127.2" y="12.3" transform="rotate(-90 127.2 12.3)">GND</text>
<text x="73.3" y="19.5">GND</text>
<text x="73.5" y="23.4">4</text>
<text x="84.8" y="21.4">2</text>
<text x="73.3" y="25.4">VCC</text>
<text x="73.3" y="27.4">A3</text>
<text x="73.3" y="29.3">A2</text>
<text x="97.7" y="28.8">RXD</text>
<text x="97.8" y="24.9">TXD</text>
<text x="132.9" y="28.8">GND</text>
<text x="132.9" y="24.9">RAW</text>
<text x="73.3" y="31.3">GND</text>
<text x="73.3" y="33.3">VCCOUT</text>
<text x="96" y="32.8">RESET</text>
<text x="132.9" y="32.8">RESET</text>
<text x="211.9" y="32.5">VCC</text>
<text x="97.5" y="36.7">GND</text>
<text x="99.8" y="40.7">2</text>
<text x="132.9" y="36.7">VCC</text>
<text x="132.9" y="40.7">A3</text>
<text x="73.8" y="42.6">GND</text>
<text x="73.8" y="44.6">RAW</text>
<text x="85.8" y="46.6">2</text>
<text x="99.8" y="44.6">3</text>
<text x="132.9" y="44.6">A2</text>
<text x="73.8" y="50.5">SDA</text>
<text x="73.8" y="52.5">SCL</text>
<text x="73.8" y="48.5">A1</text>
<text x="99.8" y="52.5">5</text>
<text x="99.8" y="48.5">4</text>
<text x="132.9" y="52.5">A0</text>
<text x="132.9" y="48.5">A1</text>
<text x="73.8" y="54.4">GND</text>
<text x="73.8" y="56.4">VCC</text>
<text x="99.8" y="56.4">6</text>
<text x="132.9" y="56.4">SCK</text>
<text x="99.8" y="64.3">8</text>
<text x="99.8" y="60.4">7</text>
<text x="132.9" y="64.3">MOSI</text>
<text x="132.9" y="60.3">MISO</text>
<text x="55.8" y="69">RAW</text>
<text x="99.8" y="68.2">9</text>
<text x="132.4" y="68.2">10</text>
<text x="213.4" y="66">VCC</text>
<text x="213.6" y="70">GND</text>
<text x="213.6" y="77.8">SDA</text>
<text x="213.6" y="73.9">SCL</text>
<text x="132.9" y="84">SCL</text>
<text x="68.6" y="85.5">8</text>
<text x="73.3" y="88.9">A0</text>
<text x="132.9" y="87.9">SDA</text>
<text x="192.7" y="90.9">VCC</text>
<text x="121.3" y="101.2" transform="rotate(-90 121.3 101.2)">A6</text>
<text x="125.2" y="101.4" transform="rotate(-90 125.2 101.4)">A7</text>
<text x="195.1" y="100.7">4</text>
<text x="76.2" y="112.6">RXD</text>
<text x="76.2" y="110.6">TXD</text>
<text x="76.2" y="108.6">DTR</text>
<text x="76.2" y="118.5">GND</text>
<text x="76.2" y="114.5">VCC</text>
<text x="223" y="119.9">VCC</text>
<text x="94" y="122.2">A6</text>
<text x="139.7" y="122.2">A7</text>
<text x="60" y="127.6">VCC</text>
<text x="93.8" y="130">A1</text>
<text x="94.7" y="126.1">7</text>
<text x="139.7" y="130">6</text>
<text x="139.7" y="126.1">5</text>
<text x="190" y="127.8">2</text>
<text x="223" y="131.8">SDA</text>
<text x="223" y="127.8">SCL</text>
<text x="94.1" y="137.9">10</text>
<text x="94.9" y="134">9</text>
<text x="139.5" y="134">3</text>
<text x="139.7" y="137.9">A3</text>
<text x="63" y="139.2">SCL</text>
<text x="70.9" y="139.2">SDA</text>
<text x="92.6" y="141.9">SCK</text>
<text x="139.7" y="141.8">A2</text>
<text x="68.6" y="149.7">8</text>
<text x="91.9" y="149.7">MOSI</text>
<text x="91.9" y="145.8">MISO</text>
<text x="139.7" y="149.7">SDA</text>
<text x="139.7" y="145.8">SCL</text>
<text x="92.5" y="153.7">VCC</text>
<text x="139.7" y="153.7">RAW</text>
<text x="186.3" y="154.7">VCC</text>
<text x="221" y="154.7">VCCOUT</text>
<text x="66.7" y="157.4">LED</text>
<text x="178.9" y="164.5">4</text>
</g>
<g font-size="1.5" fill="#800000">
<text x="207.2" y="155.5" transform="rotate(-90 207.2 155.5)">S</text>
<text x="218.1" y="155.5" transform="rotate(-90 218.1 155.5)">D</text>
<text x="211.8" y="160" transform="rotate(-90 211.8 160)">G</text>
</g>
<g font-size="1.3" fill="#800000">
<text x="77" y="79.6">D</text>
<text x="72.5" y="86">G</text>
<text x="77" y="87.4">S</text>
</g>
</svg>
